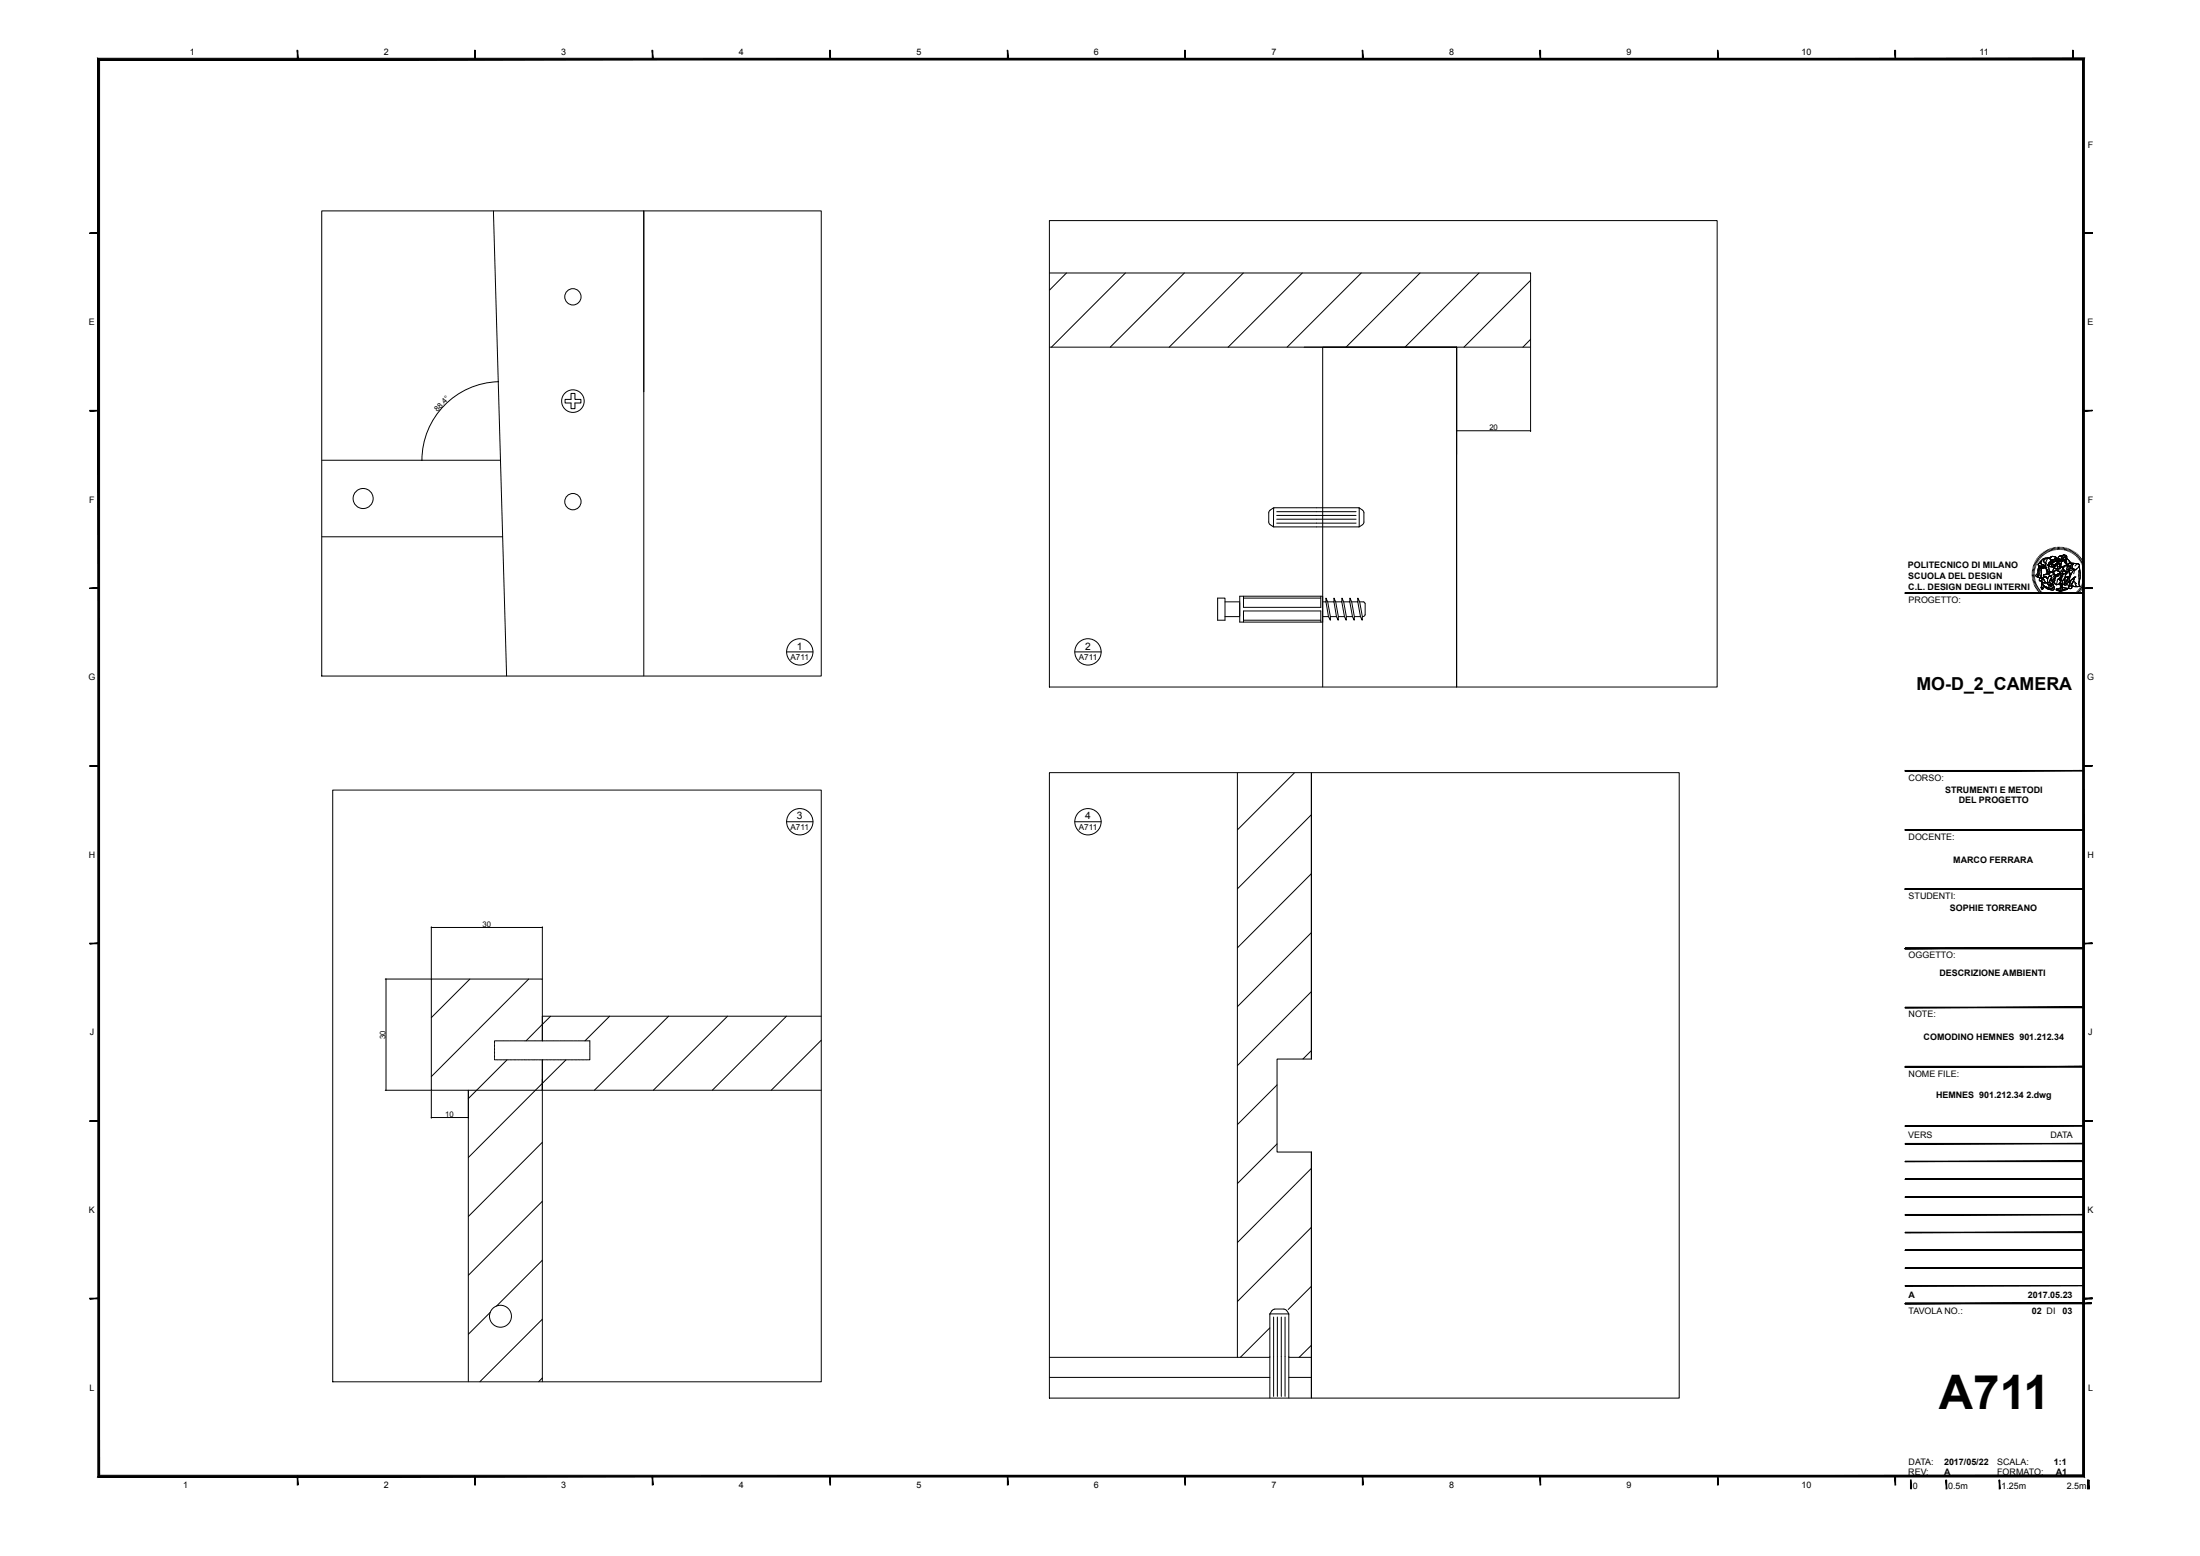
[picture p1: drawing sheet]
<svg xmlns="http://www.w3.org/2000/svg" width="594mm" height="420mm" viewBox="0 0 594 420" stroke-linecap="round" stroke-linejoin="round" font-family="sans-serif">
<g fill="none" stroke="#000" stroke-width=".27">
<path d="M86.9 56.9h134.8v125.6h-134.8zM133.2 57l3.6 125.4M173.8 57v125.4M283.3 59.5h180.3v125.9h-180.3zM283.4 73.7h129.9v20h-129.9M288 73.7l-4.6 4.6M303.9 73.7l-20 20M319.8 73.7l-20 20M335.7 73.7l-20 20M351.6 73.7l-20 20M367.5 73.7l-20 20M383.4 73.7l-20 20"/>
<path d="M399.3 73.7l-20 20M413.3 75.7l-18 18M393.3 93.7v91.7M413.3 91.6l-2.1 2.1M413.3 93.8v22.7M134.6 103a21.3 21.3 0 0 0-20.7 21.3M134.6 102.9l-.1 .2M152.6 107.8h1.6v-1.6h1v1.6h1.6v1h-1.6v1.5h-1v-1.5h-1.6zM393.3 116.3h20M393.4 116.2l-.2 .2M413.3 116.2l-.1 .2M86.9 124.2h48.2"/>
<path d="M113.8 124.1l.2 .3M343.9 137.1l-.1 5.1M344 137.1h22.9M344 137.1l-1.1 .6-.3 .7v2.8l1.1 .9M344.7 138.1h21.4M344.7 139.1h21.4M366.9 137.1l1 .6 .4 .7-.1 2.8-1.1 .9M367 137.1v5.1M393.3 122.7v-29v91.7M86.9 144.9h48.8M343.7 142.2h23.4M344.7 140.1h21.4"/>
<path d="M344.7 141.2h21.4M548.6 154.7h.7M548.6 155h.7M548.7 154.3l.6 .1M548.7 154l.7 .1M548.8 153.7l.6 .1M548.9 153.3l.6 .1M548.9 153l.7 .1M549 152.6l.7 .2M549.1 152.3l.7 .3M549.3 152l.6 .3M549.3 155.3h-.7"/>
<path d="M549.3 155.6l-.6 .1M549.4 155.9l-.7 .1M549.4 156.2l-.6 .2M549.4 151.7l.6 .3M549.5 156.5l-.6 .2M549.6 156.9l-.7 .1M549.6 151.4l.6 .3M549.7 157.2l-.7 .1M549.7 157.4l-.6 .3M549.8 151.1l.5 .4M549.9 157.7l-.6 .3M550 150.8l.5 .4"/>
<path d="M550 155.7l.2 .1M550 155.6v.1M550 158l-.6 .3M550 155.5h.1M550 155.5v.1M550.2 158.3l-.6 .3M550.2 150.6l.5 .3M550.2 155.1v.1M550.2 155.8h.2M550.3 158.6l-.6 .3M550.3 155.8l.9 .2M550.4 150.3l.5 .4"/>
<path d="M550.4 155.6v.1M550.4 155.6l-.1 .2M550.4 152.6h.1M550.4 155.7l-.1 .1M550.4 152.6l.1 .1M550.4 155.6h.1M550.5 152.7h.1M550.5 158.8l-.5 .4M550.5 152.7l.8 .1M550.5 152.8v.3M550.5 152.1l-.2 .2 .1 .3M550.5 153.1l-.2 .4a2.39 2.39 0 0 1-.7 1.9l.3 .2"/>
<path d="M550.5 153.1l.1 .1M550.5 152v.1M550.5 154l-.1 1.6M550.6 153.2h.1M550.6 150l.5 .5M550.6 153.2l.3 .1M550.6 153.2l-.6 2.3M550.7 159.1l-.6 .4M550.8 149.8l.5 .4M550.8 159.3l-.4 .4M550.8 153.3l-.2 .4M550.9 153.3h.1"/>
<path d="M550.9 156.8h.1M550.9 153.3a1.51 1.51 0 0 0-.4 1.6l-.1 .7M550.9 153.3h.4M551 156l-.3 .2-.1 .4 .3 .2M551 152l.1 .2M551.1 151.5h.1M551.1 159.5l-.5 .5M551.1 151.5v.7M551.1 155.6v.2M551.1 151.5l-.6 .5M551.1 155.6v.3M551.1 156.7h.1"/>
<path d="M551.1 149.5l.4 .5M551.1 152.2l1.1 .5M551.1 156.7a1.09 1.09 0 0 0 1.7 .5M551.1 155.9h.1M551.1 155.4v.1M551.1 155.8l.1 .2M551.1 158.6l.1 .2M551.1 155.4v.2M551.1 155.9v.1M551.1 156.7l-.2 .1M551.1 155.8v.2M551.1 155.1v.3"/>
<path d="M551.1 151.3v.2M551.2 156h.1M551.2 156l.4 .2M551.2 155l-.1 .8M551.2 158.4l-.1 .2M551.2 158.8l.1 .1M551.3 157h.1M551.3 159.8l-.5 .4M551.3 156l.2 .1M551.3 157l.1 .7M551.3 152.8h.1M551.3 153.3h.1"/>
<path d="M551.3 157.9l-.2 .7M551.3 153.3l-.2 .6 .1 1.2M551.3 149.3l.5 .5M551.3 157.7v.2M551.3 151.2l-.2 .1M551.4 157.7h.1M551.4 157.7h-.1M551.4 157.7l.8 .7M551.6 156.2l.1 .2M551.6 149.1l.4 .5M551.7 156.4h.1M551.7 156.4l-.6 .3"/>
<path d="M551.7 156.4l.5 .6M551.7 151.5l.7 .5M551.9 151.2l-.2 .3M551.9 155.7h.1M551.9 148.9l.4 .6M551.9 158.4l-.5 .2 .2 .2v.2l-.4-.2M551.9 155.1l-.2 .2 .2 .4M551.9 155.7v.1M551.9 158.4l.3 .1M551.9 155.8l-.3 .4M552.1 155.1h-.2M552.1 155.5l.1 .1"/>
<path d="M552.2 155.6l-.3 .2M552.2 155.6h.1M552.2 148.7l.3 .6M552.2 155.6l.7 .6M552.2 158.5l.2 .1M552.2 152.7l-.5 .3-.4-.2M552.2 158.4l1.7 .6M552.3 150.6l1 .1M552.3 152.7h-.1M552.3 150.6l-.6 .2-.6 .5M552.3 150.6h.6M552.4 152v1.3"/>
<path d="M552.4 153.3h.1M552.4 153.3l.1 .3M552.4 153.3h-1.1M552.5 148.6l.3 .5M552.5 155l-.6 .1M552.5 153.6l.5 .7-.1 .5M552.5 153.6l.2 1.3M552.6 155h-.1M552.6 153.7h.1M552.7 150.9l-.3 1.1M552.8 148.4l.3 .6M552.8 157.2h.1"/>
<path d="M552.8 157.2l.4 .9 .2-.2M552.8 150.6l-.9 .6M552.8 150.7h-.3M552.9 156.2l-.1 1M552.9 154.8h.1M552.9 154.8l-.3 .2M553 152.5h.1M553 152.6h.1M553 152.5v.2M553 152.6v.1M553 150.6h.1M553 150.6l-.2 .1"/>
<path d="M553 152.7l.3 1.2 .6 .6M553.1 148.3l.3 .6M553.3 152.4v.4l.7 .2M553.3 152.4l-.3 .2M553.3 158.8h.1M553.3 155.5l.6 .3v.3l-.2 .1M553.3 150.7l.3 .3M553.4 150.7h.1M553.4 154.6h.1M553.4 154.6l-.1 .3-.4-.1M553.4 155.4l-.5 .8M553.4 157.9h.1"/>
<path d="M553.4 148.1l.3 .6M553.4 150.6h.1M553.5 158.8h.1M553.5 158.8h.3M553.5 157.8h.1M553.5 150.5h.1M553.5 157.8l.1 .5-.2-.4M553.5 150.5l-.1 .2M553.5 157.8l.3 .4v-.2M553.6 156.6l-.3 .6 .8 .7-.3-.1M553.6 151.7h.1M553.6 150.4h.1"/>
<path d="M553.6 150.4l-.1 .1M553.6 156.6h.1M553.6 151.7l-.6 .8M553.6 156.5v.1M553.6 156.5h.1M553.6 151l.4 .2M553.6 151v.7M553.6 154.5h.2M553.6 156.5l.3 .2M553.7 151.1l.6 .1M553.7 156.2h.1M553.7 156.2l-.1 .3"/>
<path d="M553.8 148l.2 .7M553.8 151.1v.1M553.8 157.8l-.1-.1 .1 .2M553.8 157.8l-.2-.1 .2 .2M553.8 157.9v.1M553.8 150.4h-.2M553.8 154.4v.1M553.8 154.5l-.4 .1M553.8 156.2h-.1M553.8 154.5h.1M553.9 154.5h.1M553.9 154.5h-.1"/>
<path d="M553.9 150.3l-.1 .1M553.9 150.2h.1M553.9 152.1h.1M553.9 156.7h.1M553.9 152.1l.1 .1M553.9 156.7l.5 1.6M553.9 150.2h.5M553.9 152.1l-.6 .3M553.9 154.5l.5 .2M554 152.2h.1M554 153h.1M554 152.1h.1"/>
<path d="M554 152.2l.2 .2M554 157.8h.1M554 152.1h-.1M554.1 151.9h.1M554.1 155.3l-.7 .1M554.1 151.9l-.3 .1M554.1 151.9v.2M554.1 147.9l.2 .7M554.1 151.2h.2M554.1 151.6h.1M554.1 151.6l.3 .1M554.1 151.6l-.5 .1"/>
<path d="M554.1 151.6v.3M554.1 150.2h-.2M554.2 152.4h.1M554.2 152.4l-.3 .2 .1 .4M554.2 150.2h.2M554.2 152.4h.2M554.2 155h.1M554.3 155l.6 .5M554.4 152.4h.1M554.4 152.4l.4 .1-.3 .1-.1 .4h-.4M554.4 150.2l.8 .3M554.4 155.4a.7 .7 0 0 1 .2 .8 .7 .7 0 0 1-.7 .5"/>
<path d="M554.4 151.7h.1M554.4 152.4l-.2 .2M554.4 150.2h.1M554.4 154.7h.1M554.4 154.6l.1 .2M554.4 158.3h.1M554.4 147.9l.2 .6M554.4 158.3l-.4 .5h-.6M554.4 158.3a.61 .61 0 0 1 .1 .9 .61 .61 0 0 1-.9 0l-1.4-.7M554.4 157.2l.8 .6M554.5 156.3h.1M554.5 156.3l-.6 .4"/>
<path d="M554.5 153.5l-.2 .6M554.5 154.7l.1 .3M554.5 154.7v.1M554.5 151.1l-.2 .1M554.5 154.8l.2 .2M554.5 154.8l.3 .4M554.6 151.7h-.1M554.6 151.7h.1M554.6 151.5h.2M554.6 150.2l.6 .2M554.7 155l.2 .3M554.7 155l.1 .2"/>
<path d="M554.7 154.2l-.3 .4M554.7 153.3l-.4 .7v.6l.2 .1M554.7 153.3l.2 .2M554.7 156.6l.1 .9-.4-.3zM554.7 153.3v.1M554.7 153.3h.1M554.7 151.1l.2 .1M554.7 156.7l-.5 .7M554.7 156.6h.1M554.7 147.8l.2 .6M554.8 150.8h.1M554.8 150.8l.3 .2"/>
<path d="M554.8 150.8l-.3 .3M554.8 153.1h.1M554.8 155.2l.1 .1M554.8 151.2h-.1M554.8 155.2v.1M554.8 151.5h.1M554.8 157.5l.4 .3M554.8 155.3l.1 .2M554.8 155.3h.3M554.8 151.5l-.3 .2M554.8 153l-.1 .3M554.8 155.3h.1"/>
<path d="M554.9 155.3h.1M554.9 155.3l.3 .3M554.9 156.1l-.2 .5M554.9 152.9l-.2 .3 .5 .4M554.9 150.3v.1M554.9 155.3v.2M554.9 156.1l-.4 .2M554.9 155.6h.1M554.9 155.9l-.1 .4M554.9 155.5v.1M554.9 155.6v.1M554.9 154h.6"/>
<path d="M554.9 154l-.2 .2M554.9 155.3l.4-.1-.4 .1M554.9 155.5l.3 .1M554.9 152.9h.1M554.9 155.7h.1M554.9 153.5h1.1M554.9 155.7v.2M554.9 152.6l-.1 .4M555 155.4l.1 .1M555 155.3v.1M555 155.4l-.1 .1M555 152.3h.1"/>
<path d="M555 152.3l-.1 .3M555 154h.5M555.1 147.7l.1 .7M555.1 153.5l.1 .1M555.1 151h.1M555.1 151l-.3 .5M555.1 152.2l-.2 .4M555.1 152.2l-.1 .1M555.2 155.3h.1M555.2 150.4v.1M555.2 155.6h.3M555.2 153.6h.2"/>
<path d="M555.2 159h.1M555.2 157.8h.1M555.2 150.5v.1M555.2 159v.3l1.1 .3M555.2 159l1.1 .4M555.2 150.6l.1 .3-.2 .1M555.2 150.6h.1M555.2 152l-.1 .2M555.3 152l-.2 .2M555.3 157.8h-.1M555.3 150.7l-.1 .3M555.3 152h.7"/>
<path d="M555.4 151.4l.6 .1M555.4 151.4l.1 .1M555.5 147.7v.7M555.5 152.8v.2M555.5 151.2h-.3M555.5 152.8l.1 .5M555.5 151.2h.1M555.5 154l.5 .3 .3 .5-.3 .1M555.5 156.3l-.3 1.5M555.5 154h-.6l-.5 .7M555.5 155l-.3 .3M555.5 153v.1"/>
<path d="M555.5 152.9h.1M555.5 155.4v.1M555.5 153.5l-.1 .1M555.5 154h.1M555.5 153.1l.1 .2M555.5 155.6h-.3M555.5 154l.4 .2M555.5 154l.1 .1M555.5 153.1v.4M555.5 153.4l-.1 .2M555.5 152.9l.6 .1M555.5 153.4v.1"/>
<path d="M555.6 153.3l-.1 .1M555.6 151.6h.1M555.6 155.1h.1M555.6 155.3l.1 .1M555.7 155.1l-.1 .1M555.7 151.9l-.5 .1M555.7 155.1v.1M555.7 155.4l-.2 .2M555.7 155.4h.1M555.7 152.3h.1M555.7 152.3l-.1 .1M555.8 150.8h.1"/>
<path d="M555.8 150.8l-.3 .4M555.8 147.7v.6M555.8 154.9l-.3 .1M555.8 154.9h.2M555.8 154.9l-.2 .1M555.8 151.3h.1M555.8 151.3l.2-.1v.3M555.8 151.3l-.4-.1-.3 .1 .3 .1M555.8 150.8l.4 .2M555.8 151.3l.1 .1M555.9 156.2h.1M555.9 154.2l.1 .3"/>
<path d="M555.9 153.6v.6M555.9 156.2l.2 .3M555.9 157.6h.3M555.9 157.6l-.6 .2M555.9 152.2l.3 .2M556 154.9l-.2 .5M556 156.4h.1M556 152l.3 .4M556 152.1l-.1 .1M556 151.5l-.2 .1M556 154.4l.2 .4M556 154.5h.1"/>
<path d="M556 151.5l.5-.2 .1 .6-.2 .4M556 152.2l-.2-.2-.4 .1 .1 .7M556 152.2l.2 .3M556 151.5h.1M556 152.2l.1 .1M556 153.4l-.2 .1M556.1 153h.1M556.1 153v.1M556.1 153.1l.2 .2M556.1 147.7v.6M556.1 153.3l-.1 .2M556.1 156.4h.1"/>
<path d="M556.1 152.3l.1 .1M556.1 153.1l.1 .1M556.2 157.4v.2M556.2 153.3l-.2 .2M556.2 153.2h.1M556.2 154.9h-.1M556.2 152.4v.1M556.2 152.4h.1M556.2 152.6l-.2 .1M556.2 152.4v.3M556.2 153.2l-.1 .2M556.2 157.6h.1"/>
<path d="M556.2 152.5v.2M556.2 152.8v.5M556.2 157.6l.1 .5M556.2 151l.1 .4M556.2 152.7l.1 .1M556.2 153.2v.1M556.2 153.3h.1M556.2 152.8l-.1 .2M556.2 152.4l-.1 .1M556.3 159.5h.1M556.3 152.8l-.2 .2M556.3 159.4v.3"/>
<path d="M556.3 152.8h-.1M556.3 152.4h.1M556.3 151.4h.1M556.3 158.7h.1M556.3 152.4l.2 .7M556.3 156.1v.1M556.3 158.1l.1 .2M556.3 156.4l-.2 .1M556.3 156.4h.1M556.3 158.7l-1.1 .3M556.3 158.2l.1 .1M556.3 152.5h.1"/>
<path d="M556.3 158.7v.4l.1-.4M556.3 155.7h.1M556.3 155.7l-.1 .5h-.3M556.3 153.3h.1M556.3 154.6l.1 .5M556.3 156.3v.1M556.3 156.4v.4l.1-.1M556.3 157l-.1 .4M556.3 152.6l.1 .2M556.3 150.1h.1M556.4 158.3h.1M556.4 158.3l-.1 .4"/>
<path d="M556.4 152.3l-.1 .1M556.4 150.9l.1 .4M556.4 152.8l.1 .3-.2 .2M556.4 152.8l.7 .2M556.4 153.2l-.1 .1M556.4 152.3l-.1 .2M556.5 147.7l-.1 .7M556.5 155.6l-.2 .1M556.5 156.5h.1M556.5 156.5l-.1 .2M556.5 156.5l-.3 .9M556.5 156l-.2 .2"/>
<path d="M556.5 153.8l-.2 .8M556.5 153.1l.5 .2M556.6 154.9h.1M556.6 154.9l-.3 .3v.5M556.6 150.4l.1 1.1 .2-.5M556.6 158.1l.3 .5M556.6 158.1l-.2 .6M556.7 155.5h.1M556.7 155.5l-.2 .1M556.7 150.1l-.1 .3M556.7 155.5l-.3 1.2M556.8 153.9l-.5 .8"/>
<path d="M556.8 157.8v-.2l-.2 .1-.2 .6M556.8 157.8l.1 1.1-.3-.8M556.8 150.1h.1M556.8 147.7l-.1 .7M556.8 157.2v.5M556.8 150.1a.76 .76 0 0 0-1 .7M556.8 157.2l.1 .2M556.9 158.6l-.5 .1M556.9 151h.1M556.9 151a.72 .72 0 0 1 .8-.7l.2 .5-.3 .4M556.9 151a.39 .39 0 0 0 .3 .4 .39 .39 0 0 0 .4-.2M557 153.5h.1"/>
<path d="M557 153.2v.3M557 154.9h.1M557 153.5l.1 .4M557 153.1v.1M557.1 153.7h.1M557.1 154.9h.1M557.1 153l-.1 .1M557.1 154.9l-.4 .6M557.1 153.8v.2M557.1 150.7l.2 .1M557.1 153.9l.4 .3M557.1 158.6h-.2"/>
<path d="M557.1 158.6l1.1 .2M557.1 158.6l-.7 .1M557.1 154h.1M557.1 147.8l-.1 .6M557.1 154l-.2 .4 .1 .5M557.1 151.2h.2M557.1 150.8v.1M557.1 153.9l.2 .2M557.2 153.1h.1M557.2 153.1l-.1 .7M557.2 151.1h.1M557.2 152.9l-.2 .3"/>
<path d="M557.2 152.9l-.1 .1M557.4 154.1h.1M557.4 154.1l.1 .1M557.5 156h.1M557.5 147.9l-.1 .6M557.5 156v.5M557.5 150.9h.1M557.5 155.9h.1M557.5 152.7l-.3 .2M557.5 155.9l-.7 1.3M557.5 152.7l.9 .1M557.5 154.2h.1"/>
<path d="M557.5 154.2l.2 .2M557.5 155.9l-.1 1.2a.45 .45 0 0 0-.1 .6 .45 .45 0 0 0 .6 .2l.1-.1M557.6 155.9l-.1 .1M557.6 151.5v.4M557.6 150.9l.1 .1M557.6 150.9l-.1 .1M557.6 151.2h.1M557.6 154.4l.1 .1M557.6 151.2v.3M557.7 151.7l-.1 .2M557.7 149.9h.1M557.7 149.9l.2 .2"/>
<path d="M557.7 151.7h.1M557.7 151.9l.4 .4M557.7 151.7v.2M557.7 154.8l-.6 .1M557.7 154.8h.1M557.7 151.7l.1 .2M557.8 157.2l.2 .6M557.8 154.1h.1M557.8 152.6h.1M557.8 147.9l-.1 .6M557.8 152.6l-.3 .1M557.9 154.4l-.2 .1"/>
<path d="M557.9 154.4h.1M557.9 154.8h.1M557.9 157.5l.1 .3M557.9 150.1l.1 .4M557.9 154.8l-.4 1.1M557.9 150.1l-.7-.3-.5 .3M558 150.8h.1M558 152.6l.1 .1M558 150.8l-.2 .9M558 150.8l.8 .7M558 154l-.3 .1M558 150.5v.3"/>
<path d="M558 156.7l-.2 .5M558 154.3l-.1 .1M558.1 152.7h.1M558.1 152.7l.8 .1M558.1 152.3h.1M558.1 148l-.1 .6M558.1 152.3l-.3 .3M558.2 152.7l.2 .1M558.2 158.8v.3l-1.9 .6M558.2 158.8l-1.9 .6M558.3 155.7h.1M558.3 152.3h-.2"/>
<path d="M558.3 155.7l-.3 1M558.3 155.7h.4M558.3 155.7l-.8 .2M558.3 155.7l-.7 .2M558.4 154.2h.1M558.4 154.2l-.3 .2h-.4M558.4 152.8h.3M558.4 154.1l-.6 .7M558.5 148.1l-.3 .6M558.5 158.8l.1 .1M558.5 153.9v.1M558.5 153.9h.1"/>
<path d="M558.5 153.7l-.1 .4M558.5 151.6l.3 .2M558.6 157.2h.1M558.6 153.9a.42 .42 0 0 1 .1 .7v1.1M558.6 157.2l.2 .2M558.6 158.9h.5M558.7 155.7h.1M558.7 155.7v.1a1.73 1.73 0 0 0-.1 2.4M558.8 152.8l.2 .6-.6 .7M558.8 151.5h.1M558.8 151.5l.1 .3M558.8 148.2l-.3 .6"/>
<path d="M558.8 151.8h.1M558.8 151.8l.3 .2M558.9 151.8h.1M558.9 152.8h-.3v.3a.53 .53 0 0 1-.6 .7l.2-.6a.49 .49 0 0 0-.5-.5 .49 .49 0 0 0-.5 .4M558.9 152.8l.1 .4M558.9 152.8l.1 .2M559 156.8h.1M559 153h.1M559 156.8l-.4 2.1M559 156.8l-.4 .4M559 153.3h.1M559 153.2l-.2 .7-.4 .3"/>
<path d="M559 153.2h.1M559.1 154.7v.5M559.1 153.2l.8 .7M559.1 148.4l-.3 .6M559.1 152h.1M559.2 158.3l.2 .3M559.3 158.3h.1M559.3 158.4l.1 .2M559.4 158.7l-.3 .2M559.4 148.5l-.3 .6M559.4 158.6v.1M559.5 153.9l-.9 .1"/>
<path d="M559.5 152.8l.1 .6 .8 .4M559.5 157.9l.6 .4M559.6 152.1h.1M559.6 152l-1.4 .3 .5-.2M559.7 148.7l-.3 .6M559.7 152l-.7 1M559.7 152.3l-.2 .5M559.7 152l.7 .1M559.7 152l-1.1 .1M559.9 156.7l.8 .9M559.9 153.9h.1M559.9 153.9a6.6 6.6 0 0 0-1.3 3.3"/>
<path d="M559.9 153.9h.3M560 148.9l-.4 .5M560 152.1l-.3 .2M560 155.9h.1M560 155.9l-.8 2.4M560 155.9l-1 .9M560.2 153.9l-.3 1M560.2 157.2a1.08 1.08 0 0 0 .7 1.2M560.3 149.1l-.4 .5M560.4 153.8h.1M560.4 152.1l.7 .1 .3 .3M560.4 153.8l-.2 .1"/>
<path d="M560.5 155.7l-.5 .2M560.5 149.3l-.3 .5M560.5 152.5l-.3 .3M560.6 159.9l.4 .5M560.8 159.7l.5 .4M560.8 149.5l-.4 .5M561 159.5l.5 .4M561.1 149.7l-.5 .5M561.2 159.2l.5 .4M561.3 150l-.5 .4M561.3 153l-.9 .8M561.3 153l.2 .7"/>
<path d="M561.3 154v3.2M561.3 153l.2 .6M561.4 158.9l.5 .4M561.4 152.5l-.1 .5M561.5 153.7l.1 .3M561.6 150.2l-.6 .4M561.6 154v.5M561.6 154v2.2M561.6 158.7l.5 .4M561.6 156.2a2.33 2.33 0 0 0 0 2.1h-2.4M561.6 156.2a2.21 2.21 0 0 0-.1 1.9M561.8 150.5l-.5 .4"/>
<path d="M561.8 158.4l.5 .4M561.9 158.1l.6 .4M562 150.7l-.6 .4M562.1 157.9l.6 .2M562.1 151l-.5 .4M562.2 157.6l.6 .2M562.3 157.3l.6 .2M562.4 151.3l-.6 .4M562.4 157l.6 .2M562.5 151.6l-.6 .3M562.5 156.7l.6 .2M562.5 156.4l.7 .1"/>
<path d="M562.6 156.1l.6 .1M562.7 151.9l-.6 .3M562.7 155.8l.6 .1M562.7 155.5h.6M562.7 155.2l.6 .1M562.7 154.9h.6M562.8 152.3l-.6 .2M562.9 152.6l-.6 .2M563 152.9l-.6 .2M563.1 153.2l-.6 .2M563.2 153.6l-.6 .1M563.2 153.9l-.6 .1"/>
<path d="M563.3 154.2l-.6 .1M563.3 154.6h-.6M212.3 176h7.2M290.2 176h7.1M328.8 161.4h2v6h-2zM330.8 162.5h3.9M330.8 166.4h3.9M334.7 160.9h22.4v7h-22.4zM335.7 167.4h20.9M335.7 160.9v3h20.9v-3M335.7 167.9v-3h20.9v3M335.7 161.4h20.9"/>
<path d="M357.1 162.5h.9M357.1 166.4h1.6M358 161.4l.5 1.1 .7 3.9v1l-.5-1-.7-3.9zM358.5 162.5h1.7M359.2 166.4h1.6M360.2 161.4l.4 1.1 .8 3.9-.1 1-.5-1-.6-3.9zM360.6 162.5h1.7M361.4 166.4h1.6M362.3 161.4l.5 1.1 .7 3.9v1l-.5-1-.7-3.9zM362.8 162.5h1.6M363.5 166.4h1.7M364.5 161.4l.5 1.1 .7 3.9-.1 1-.4-1-.8-3.9z"/>
<path d="M365 162.5h1.6M365.7 166.4h1.6M366.6 161.4l.5 1.1 .7 3.9v1l-.5-1-.7-3.9zM367.1 162.5h1.2l.3 .4M367.8 166.4h.3M368.6 165.9l-.5 .5M368.6 162.9v3M551.5 160l-.4 .5M551.7 160.2l-.4 .5M552 160.4l-.4 .5M552.2 160.6l-.3 .5M552.5 160.7l-.3 .6"/>
<path d="M552.8 160.9l-.4 .5M553 161l-.3 .6M553.3 161.1l-.2 .7M553.6 161.3l-.2 .6M553.9 161.4l-.2 .6M554.2 161.5l-.1 .6M554.5 161.6l-.1 .6M554.8 161.6l-.1 .6M555.1 161.7l-.1 .6M555.5 161.7l-.1 .6M555.8 161.7l-.1 .7M556 161.7v.7"/>
<path d="M556.4 161.7v.7M556.7 161.7l.1 .6M557 161.7l.1 .6M557.3 161.6l.1 .6M557.6 161.5l.2 .7M557.9 161.4l.2 .7M558.2 161.4l.2 .6M558.5 161.2l.3 .6M558.8 161.1l.3 .6M559.1 161l.3 .5M559.4 160.8l.2 .6M559.6 160.6l.3 .6"/>
<path d="M559.9 160.5l.3 .5M560.1 160.3l.4 .5M560.4 160.1l.4 .5M357.1 185.4v-91.7h36.2v91.7M89.8 213.3h131.9v159.7h-131.9zM283.3 208.6h170.1v168.8h-170.1zM334.1 208.6v157.8M349.5 208.6l-15.4 15.4M354.1 208.6v77.3h-9.3v25.1h9.3v66.3M354.1 219.9l-20 20M212.3 221.8h7.2M290.2 221.8h7.1"/>
<path d="M354.1 235.8l-20 20M116.5 250.2v14M116.5 250.3h29.9M116.5 250.3l-.1 .1M146.4 250.2v14M146.6 250.3l-.3 .1M354.1 251.7l-20 20M104 264.3h12.4M104.1 264.2l.2 .2M104.2 264.3v30M126.9 264.3l-10.4 10.4M142.7 264.3l-26.2 26.3"/>
<path d="M148.7 274.3l-6.7 6.6M164.6 274.3l-6.7 6.6M180.5 274.3l-20 20M196.4 274.3l-20 20M212.3 274.3l-20 20M221.7 274.3h-75.3v6.6v-16.6h-29.9v30h29.9v-8.2v8.2h75.3M354.1 267.7l-20 19.9M104 294.3h12.4M104.1 294.2l.2 .2M116.5 294.4v7.4M126.4 294.3v78.6M133.5 285.8v.3h.2"/>
<path d="M133.5 281.3v.3M133.5 281.7v.2M133.5 282v.3M133.5 282.4v.3M133.5 282.8v.3M133.5 283.2v.2M133.5 283.6v.2M133.5 284v.2M133.5 284.3v.2M133.5 284.7v.2M133.5 285.1v.2M133.5 285.4v.3"/>
<path d="M133.7 280.9h-.2v.3M133.9 286.1h.2M133.9 280.9h.2M134.2 286.1h.3M134.2 280.9h.3M134.6 286.1h.3M134.6 280.9h.3M135 286.1h.3M135 280.9h.3M135.4 286.1h.2M135.4 280.9h.2M135.8 286.1h.2"/>
<path d="M135.8 280.9h.2M136.1 286.1h.3M136.1 280.9h.3M136.5 286.1h.2M136.5 280.9h.2M136.9 280.9h.2M137.1 286.1h-.2l-10.5 10.4M137.2 286.1h.3M137.2 280.9h.3M137.6 286.1h.3M137.6 280.9h.3M138 286.1h.3"/>
<path d="M138 280.9h.3M138.4 286.1h.2M138.4 280.9h.2M138.8 286.1h.2M138.8 280.9h.2M139.1 286.1h.3M139.1 280.9h.3M139.5 286.1h.2M139.5 280.9h.2M139.9 286.1h.2M139.9 280.9h.2M140.3 286.1h.2"/>
<path d="M140.3 280.9h.2M140.6 286.1h.3M140.6 280.9h.3M141 286.1h.3M141 280.9h.3M141.4 286.1h.2M141.4 280.9h.2M141.7 286.1h.3M141.7 280.9h.3M142.1 286.1h.3M142.1 280.9h.3M142.5 286.1h.2"/>
<path d="M142.5 280.9h.2M142.9 286.1h.2M142.9 280.9h.2M143.3 286.1h.2M143.3 280.9h.2M143.6 286.1h.3M143.6 280.9h.3M144 286.1h.3M144 280.9h.3M144.4 286.1h.2M144.4 280.9h.2M144.7 286.1h.3"/>
<path d="M144.7 280.9h.3M145.1 286.1h.3M145.1 280.9h.3M145.5 286.1h.3M145.5 280.9h.3M145.9 286.1h.2M145.9 280.9h.2M146.3 286.1h.2M146.3 280.9h.2M146.4 291.4v81.5M146.6 286.1h.3M146.6 280.9h.3"/>
<path d="M147 286.1h.2M147 280.9h.2M147.4 286.1h.2M147.4 280.9h.2M147.7 286.1h.3M147.7 280.9h.3M148.1 286.1h.3M148.1 280.9h.3M148.5 286.1h.3M148.5 280.9h.3M148.9 286.1h.2M148.9 280.9h.2"/>
<path d="M149.3 286.1h.2M149.3 280.9h.2M149.6 286.1h.3M149.6 280.9h.3M150 286.1h.2M150 280.9h.2M150.4 286.1h.2M150.4 280.9h.2M150.7 286.1h.3M150.7 280.9h.3M151.1 286.1h.3M151.1 280.9h.3"/>
<path d="M151.5 286.1h.3M151.5 280.9h.3M151.9 286.1h.2M151.9 280.9h.2M152.3 286.1h.2M152.3 280.9h.2M152.6 286.1h.3M152.6 280.9h.3M152.8 286.1l-26.4 26.3M153 286.1h.2M153 280.9h.2M153.4 286.1h.2"/>
<path d="M153.4 280.9h.2M153.8 286.1h.2M153.8 280.9h.2M154.1 286.1h.3M154.1 280.9h.3M154.5 286.1h.3M154.5 280.9h.3M154.9 286.1h.2M154.9 280.9h.2M155.2 286.1h.3M155.2 280.9h.3M155.6 286.1h.3"/>
<path d="M155.6 280.9h.3M156 286.1h.3M156 280.9h.3M156.4 286.1h.2M156.4 280.9h.2M156.8 286.1h.2M156.8 280.9h.2M157.1 286.1h.3M157.1 280.9h.3M157.5 286.1h.2M157.5 280.9h.2M157.9 286.1h.2"/>
<path d="M157.9 280.9h.2M158.2 286.1h.3M158.2 280.9h.3M158.6 286.1h.3M158.6 280.9h.3M159 280.9h.3v.3M159.3 285.8v.3h-.3M159.3 281.3v.3M159.3 281.7v.2M159.3 282v.3M159.3 282.4v.3M159.3 282.8v.3"/>
<path d="M159.3 283.2v.2M159.3 283.6v.2M159.3 284v.2M159.3 284.3v.2M159.3 284.7v.2M159.3 285.1v.2M159.3 285.4v.3M221.7 280.8l-13.5 13.5M344.8 292.8l-10.7 10.8M354.1 283.6l-2.3 2.3M116.5 301.7h9.9M116.5 301.5l-.1 .2"/>
<path d="M126.5 301.5l-.1 .2M146.4 308.3l-20 20.1M344.8 308.8l-10.7 10.7M354.1 315.4l-20 20M146.4 324.3l-20 19.9M354.1 331.3l-20 20M132.4 354.2l-6 6M146.4 340.2l-12.3 12.3M146.4 356.1l-16.8 16.8M342.9 358.4l-8 8M342.9 354.7h5.1M342.9 354.5v22.8"/>
<path d="M343.5 353.7l-.6 .8M343.5 353.8l.7-.4 2.5-.1 .7 .5M343.9 355.5v21.4M344.9 355.5v21.4M345.9 355.5v21.4M347 355.5v21.4M347.4 353.7l.5 .8M347.9 354.5l.1 22.8M354.1 347.2l-6.3 6.3M146.4 372l-.9 .9M283.4 366.4h59.5M283.4 371.8h59.5"/>
<path d="M348 366.4h6.1M348 371.8h6.1M354.1 363.1l-3.3 3.3"/>
<circle cx="154.7" cy="80.1" r="2.2"/>
<circle cx="154.7" cy="108.3" r="3"/>
<circle cx="98" cy="134.6" r="2.71"/>
<circle cx="154.7" cy="135.4" r="2.2"/>
<circle cx="215.9" cy="176" r="3.6"/>
<circle cx="293.8" cy="176" r="3.6"/>
<circle cx="215.9" cy="221.8" r="3.6"/>
<circle cx="293.8" cy="221.8" r="3.6"/>
<circle cx="135.1" cy="355.3" r="2.96"/>
</g>
<g fill="#fff" stroke="#fff" stroke-width=".27">
<path d="M538.3 160.1l29.5 4.1h-29.5z"/>
<path d="M538.3 160.1h24l5.5 4.1z"/>
<path d="M562.3 146.2h5.5l-5.5 13.9z"/>
<path d="M567.8 146.2v18l-5.5-4.1z"/>
</g>
<path d="M538.3 160.1h24v-13.9h5.5v18h-29.5z" fill="none" stroke="#fff" stroke-width=".27"/>
<g fill="#000" stroke="#000" stroke-width=".27">
<path d="M26.4 15.7l.5 382.5v-382zM26.4 15.7l.5 382.5-.5 .5z"/>
<path d="M80.3 13.6l.1 2.3v-2.3zM80.3 13.6l.1 2.3h-.1z"/>
<path d="M128.2 13.6l.2 2.3v-2.3zM128.2 13.6l.2 2.3h-.2z"/>
<path d="M176.1 13.6l.2 2.3v-2.3zM176.1 13.6l.2 2.3h-.2z"/>
<path d="M224.1 13.6l.1 2.3v-2.3zM224.1 13.6l.1 2.3h-.1z"/>
<path d="M272 13.6l.2 2.3v-2.3zM272 13.6l.2 2.3h-.2z"/>
<path d="M319.9 13.6l.2 2.3v-2.3zM319.9 13.6l.2 2.3h-.2z"/>
<path d="M367.8 13.6l.2 2.3v-2.3zM367.8 13.6l.2 2.3h-.2z"/>
<path d="M415.8 13.6l.2 2.3v-2.3zM415.8 13.6l.2 2.3h-.2z"/>
<path d="M463.7 13.6l.2 2.3v-2.3zM463.7 13.6l.2 2.3h-.2z"/>
<path d="M511.6 13.6l.2 2.3v-2.3zM511.6 13.6l.2 2.3h-.2z"/>
<path d="M559.6 13.6l.2 2.3v-2.3zM559.6 13.6l.2 2.3h-.2z"/>
<path d="M26.9 16.2h535.4l.5-.5zM26.4 15.7h536.4l-535.9 .5z"/>
<path d="M24.3 63h2.4v-.2zM24.3 62.8h2.4l-2.4 .2z"/>
<path d="M562.5 63h2.4v-.2zM562.5 62.8h2.4l-2.4 .2z"/>
<path d="M24.3 110.9h2.4v-.1zM24.3 110.8h2.4l-2.4 .1z"/>
<path d="M562.5 110.9h2.4v-.1zM562.5 110.8h2.4l-2.4 .1z"/>
<path d="M24.3 158.9h2.4v-.2zM24.3 158.7h2.4l-2.4 .2z"/>
<path d="M562.5 158.9h2.4v-.2zM562.5 158.7h2.4l-2.4 .2z"/>
<path d="M514.3 160.2h48v-.2zM514.3 160h48l-48 .2z"/>
<path d="M24.3 206.8h2.4v-.1zM24.3 206.7h2.4l-2.4 .1z"/>
<path d="M514.3 208.1h48v-.1zM514.3 208h48l-48 .1z"/>
<path d="M562.5 206.8h2.4v-.1zM562.5 206.7h2.4l-2.4 .1z"/>
<path d="M514.3 239.9v.2l48-.2zM514.3 240.1l48-.2v.2z"/>
<path d="M514.3 224.1h48v-.2zM514.3 223.9h48l-48 .2z"/>
<path d="M24.3 254.7h2.4v-.1zM24.3 254.6h2.4l-2.4 .1z"/>
<path d="M514.3 255.9v.2l48-.2zM514.3 256.1l48-.2v.2z"/>
<path d="M514.3 255.9v.2l48-.2zM514.3 256.1l48-.2v.2z"/>
<path d="M514.3 255.9v.2l48-.2zM514.3 256.1l48-.2v.2z"/>
<path d="M514.3 255.9v.2l48-.2zM514.3 256.1l48-.2v.2z"/>
<path d="M514.3 240.1h48v-.2zM514.3 239.9h48l-48 .2z"/>
<path d="M562.5 254.7h2.4v-.1zM562.5 254.6h2.4l-2.4 .1z"/>
<path d="M514.3 271.8v.2l48-.2zM514.3 272l48-.2v.2z"/>
<path d="M514.3 287.8v.2l48-.2zM514.3 288l48-.2v.2z"/>
<path d="M514.3 287.8v.2l48-.2zM514.3 288l48-.2v.2z"/>
<path d="M24.3 302.7h2.4v-.2zM24.3 302.5h2.4l-2.4 .2z"/>
<path d="M514.3 318.2h48zM514.3 318.3l48-.1z"/>
<path d="M514.3 313.4h48zM514.3 313.5l48-.1z"/>
<path d="M514.3 308.6h48zM514.3 308.8l48-.2z"/>
<path d="M514.3 303.8v.2l48-.2zM514.3 304l48-.2v.2z"/>
<path d="M562.5 302.7h2.4v-.2zM562.5 302.5h2.4l-2.4 .2z"/>
<path d="M562.5 302.7h2.4v-.2zM562.5 302.5h2.4l-2.4 .2z"/>
<path d="M514.3 337.4h48zM514.3 337.5l48-.1z"/>
<path d="M514.3 332.6h48zM514.3 332.7l48-.1z"/>
<path d="M514.3 327.8h48zM514.3 327.9l48-.1z"/>
<path d="M514.3 323h48zM514.3 323.1l48-.1z"/>
<path d="M24.3 350.6h2.4v-.2zM24.3 350.4h2.4l-2.4 .2z"/>
<path d="M514.3 351.7v.2l48-.2zM514.3 351.9l48-.2v.2z"/>
<path d="M514.3 351.7v.2l48-.2zM514.3 351.9l48-.2v.2z"/>
<path d="M514.3 347h48zM514.3 347.1l48-.1z"/>
<path d="M514.3 342.2h48zM514.3 342.3l48-.1z"/>
<path d="M562.3 351.9h2.4v-.2zM562.3 351.7h2.4l-2.4 .2z"/>
<path d="M562.3 351.9h2.4v-.2zM562.3 351.7h2.4l-2.4 .2z"/>
<path d="M562.5 350.6h2.4v-.2zM562.5 350.4h2.4l-2.4 .2z"/>
<path d="M562.5 350.6h2.4v-.2zM562.5 350.4h2.4l-2.4 .2z"/>
<path d="M26.9 398.2l-.5 .5 535.9-.5zM26.4 398.7l535.9-.5 .5 .5z"/>
<path d="M80.3 398.5l.1 2.3v-2.3zM80.3 398.5l.1 2.3h-.1z"/>
<path d="M128.2 398.5l.2 2.3v-2.3zM128.2 398.5l.2 2.3h-.2z"/>
<path d="M176.1 398.5l.2 2.3v-2.3zM176.1 398.5l.2 2.3h-.2z"/>
<path d="M224.1 398.5l.1 2.3v-2.3zM224.1 398.5l.1 2.3h-.1z"/>
<path d="M272 398.5l.2 2.3v-2.3zM272 398.5l.2 2.3h-.2z"/>
<path d="M319.9 398.5l.2 2.3v-2.3zM319.9 398.5l.2 2.3h-.2z"/>
<path d="M367.8 398.5l.2 2.3v-2.3zM367.8 398.5l.2 2.3h-.2z"/>
<path d="M415.8 398.5l.2 2.3v-2.3zM415.8 398.5l.2 2.3h-.2z"/>
<path d="M463.7 398.5l.2 2.3v-2.3zM463.7 398.5l.2 2.3h-.2z"/>
<path d="M511.6 398.5l.2 2.3v-2.3zM511.6 398.5l.2 2.3h-.2z"/>
<path d="M525.4 399.5l.2 2.4v-2.4zM525.4 399.5l.2 2.4h-.2z"/>
<path d="M539.8 399.5l.2 2.4v-2.4zM539.8 399.5l.2 2.4h-.2z"/>
<path d="M562.3 16.2v382l.5 .5zM562.3 16.2l.5-.5v383z"/>
<path d="M563.6 399.5l.5 2.4v-2.4zM563.6 399.5l.5 2.4h-.5z"/>
<path d="M515.8 399.5v2.4h.2zM515.8 399.5h.2v2.4z"/>
</g>
<text font-size="12.9" x="523.5" y="380.4">A711</text>
<text font-size="4.8" x="517.4" y="186.2">MO-D_2_CAMERA</text>
<g font-size="2.8">
<text x="215.2" y="175.3">1</text>
<text x="293" y="175.3">2</text>
<text x="215.2" y="221.2">3</text>
<text x="293" y="221.2">4</text>
</g>
<g font-size="2.4">
<text x="51.2" y="14.8">1</text>
<text x="103.6" y="14.8">2</text>
<text x="151.6" y="14.8">3</text>
<text x="199.5" y="14.8">4</text>
<text x="247.4" y="14.8">5</text>
<text x="295.4" y="14.8">6</text>
<text x="343.3" y="14.8">7</text>
<text x="391.2" y="14.8">8</text>
<text x="439.2" y="14.8">9</text>
<text x="486.4" y="14.8">10</text>
<text x="534.5" y="14.8">11</text>
<text x="563.7" y="39.8">F</text>
<text x="24" y="87.7">E</text>
<text x="563.6" y="87.7">E</text>
<text x="24.1" y="135.7">F</text>
<text x="563.7" y="135.7">F</text>
<text x="515.2" y="153.4">POLITECNICO DI MILANO</text>
<text x="515.2" y="156.2">SCUOLA DEL DESIGN</text>
<text x="515.2" y="159.2">C.L. DESIGN DEGLI INTERNI</text>
<text x="515.3" y="162.8">PROGETTO:</text>
<text x="23.9" y="183.6">G</text>
<text x="563.5" y="183.6">G</text>
<text x="515.3" y="210.7">CORSO:</text>
<text x="525.2" y="214">STRUMENTI E METODI</text>
<text x="528.9" y="216.9">DEL PROGETTO</text>
<text x="515.3" y="226.7">DOCENTE:</text>
<text x="24" y="231.5">H</text>
<text x="527.4" y="232.9">MARCO FERRARA</text>
<text x="563.6" y="231.5">H</text>
<text x="515.3" y="242.6">STUDENTI:</text>
<text x="526.5" y="245.9">SOPHIE TORREANO</text>
<text x="515.3" y="258.6">OGGETTO:</text>
<text x="523.7" y="263.4">DESCRIZIONE AMBIENTI</text>
<text x="515.3" y="274.6">NOTE:</text>
<text x="24.2" y="279.5">J</text>
<text x="519.4" y="280.8">COMODINO HEMNES 901.212.34</text>
<text x="563.8" y="279.5">J</text>
<text x="515.3" y="290.6">NOME FILE:</text>
<text x="522.7" y="296.3">HEMNES 901.212.34 2.dwg</text>
<text x="515.2" y="307.2">VERS</text>
<text x="553.6" y="307.2">DATA</text>
<text x="24" y="327.4">K</text>
<text x="563.6" y="327.4">K</text>
<text x="515.3" y="350.3">A</text>
<text x="547.5" y="350.3">2017.05.23</text>
<text x="515.3" y="354.6">TAVOLA NO.:</text>
<text x="548.6" y="354.6">02 DI</text>
<text x="556.9" y="354.6">03</text>
<text x="24.1" y="375.4">L</text>
<text x="563.8" y="375.4">L</text>
<text x="515.3" y="395.4">DATA:</text>
<text x="524.9" y="395.3">2017/05/22</text>
<text x="539.2" y="395.3">SCALA:</text>
<text x="554.6" y="395.3">1:1</text>
<text x="49.4" y="401.7">1</text>
<text x="103.6" y="401.7">2</text>
<text x="151.6" y="401.7">3</text>
<text x="199.5" y="401.7">4</text>
<text x="247.4" y="401.7">5</text>
<text x="295.4" y="401.7">6</text>
<text x="343.3" y="401.7">7</text>
<text x="391.2" y="401.7">8</text>
<text x="439.2" y="401.7">9</text>
<text x="486.4" y="401.7">10</text>
<text x="515.2" y="398.2">REV:</text>
<text x="516.4" y="401.9">0</text>
<text x="524.9" y="398.2">A</text>
<text x="526" y="401.9">0.5m</text>
<text x="539.2" y="398.2">FORMATO:</text>
<text x="540.4" y="401.9">1.25m</text>
<text x="555" y="398.2">A1</text>
<text x="558" y="401.9">2.5m</text>
</g>
<g font-size="2.2">
<text x="213.4" y="178.1">A711</text>
<text x="291.3" y="178.1">A711</text>
<text x="213.4" y="224">A711</text>
<text x="291.3" y="224">A711</text>
</g>
<g font-size="2.1">
<text x="118.1" y="111.1" transform="rotate(-46 118.1 111.1)">88.4°</text>
<text x="402.1" y="116.2">20</text>
<text x="130.3" y="250.2">30</text>
<text x="104.1" y="280.4" transform="rotate(-90 104.1 280.4)">30</text>
<text x="120.2" y="301.5">10</text>
</g>
</svg>
